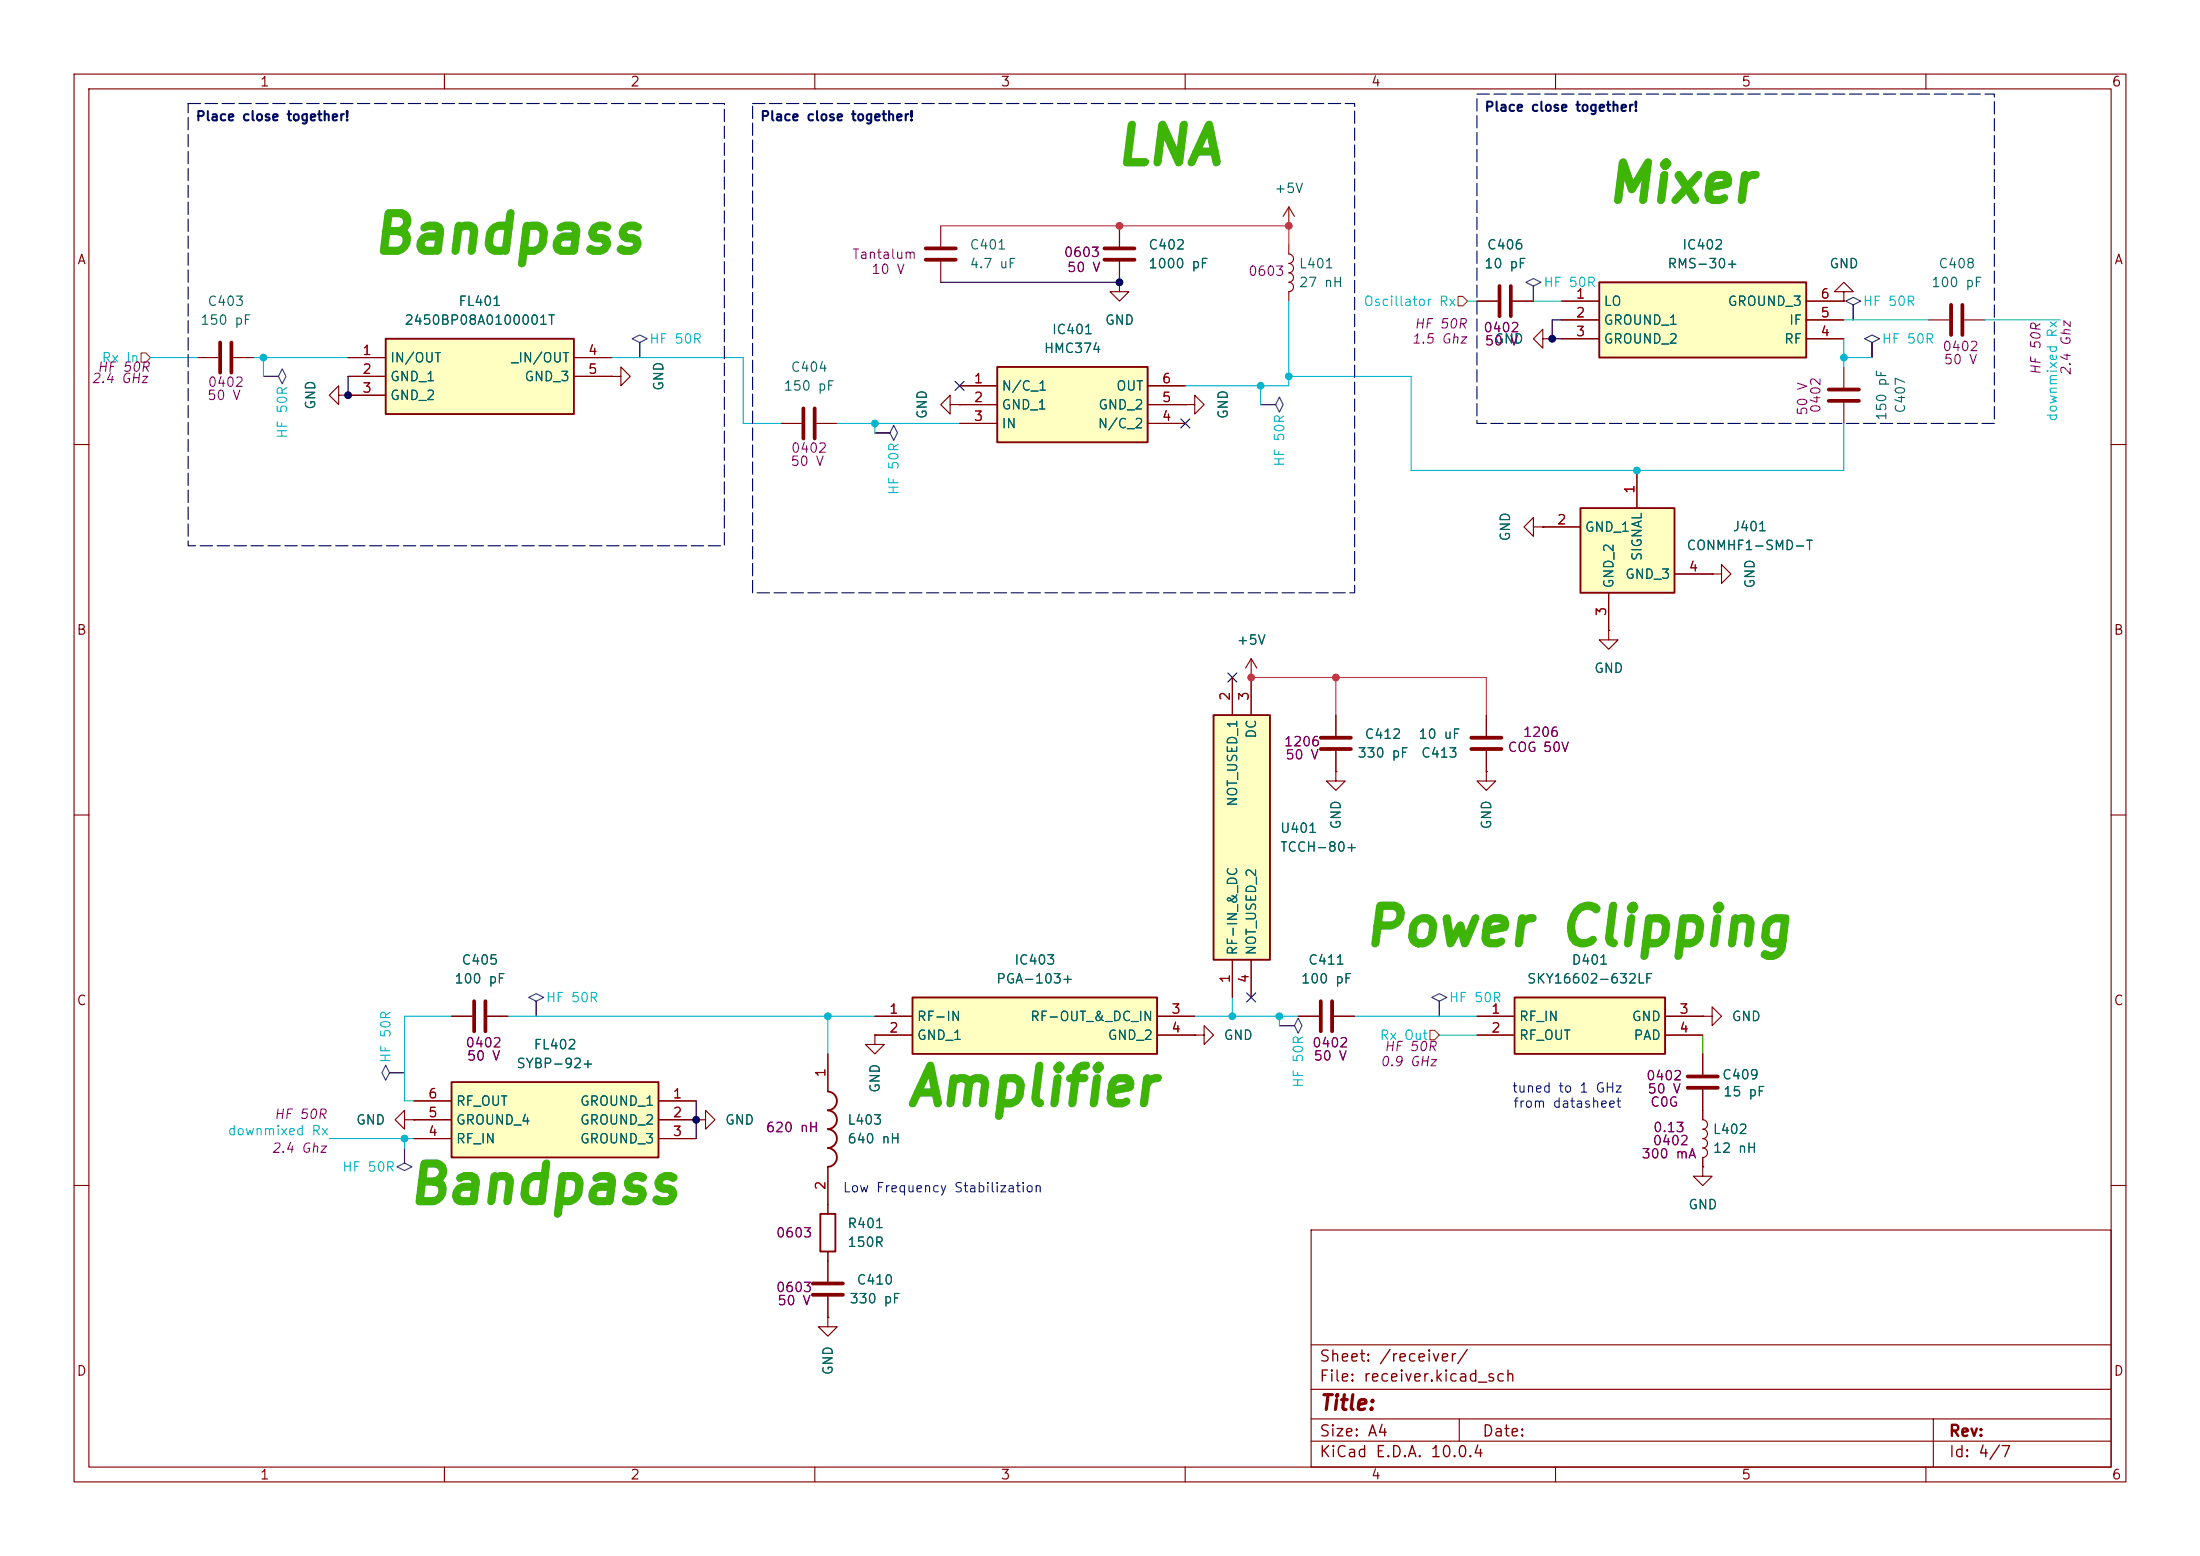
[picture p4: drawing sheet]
<svg xmlns="http://www.w3.org/2000/svg" width="297mm" height="210mm" viewBox="0 0 297 210" stroke-linecap="round" stroke-linejoin="round" font-family="sans-serif">
<g fill="none" stroke="#840000" stroke-width=".15">
<path d="M10 10h277v190h-277zM12 12h273v186h-273zM60 10v2M110 10v2M160 10v2M210 10v2M260 10v2M151.1 38.1v1.3h-1.2l1.2 1.2 1.3-1.2h-1.3M151.1 38.1h.1M174 33v1.3a.63 .63 0 0 1 .6 .6 .63 .63 0 0 1-.6 .7M174 35.6a.63 .63 0 0 1 .6 .6 .63 .63 0 0 1-.6 .6 .64 .64 0 0 1 .6 .7 .64 .64 0 0 1-.6 .6 .64 .64 0 0 1 .6 .6 .64 .64 0 0 1-.6 .7M174 39.4v1.2"/>
<path d="M199.4 40.6h2.8M204.2 40.6h2.8M208.3 45.7v1.3l-1.3-1.3 1.3-1.2v1.2h1.2M209.5 45.7h.1M10 60h2M285 60h2M10 110h2M285 110h2M10 160h2M177 166h108v32h-108zM285 160h2M60 198v2"/>
<path d="M110 198v2M160 198v2M177 194.5h108M177 191.5h108M177 187.5h108M177 181.5h108M197 191.5v3M210 198v2M260 198v2M261 191.5v6.5"/>
</g>
<path d="M202.4 38.6v4.1M204 38.6v4.1" fill="none" stroke="#840000" stroke-width=".51"/>
<path d="M163.8 96.5h7.6v33h-7.6z" fill="#ffffc2"/>
<path d="M163.8 96.5h7.6v33h-7.6z" fill="none" stroke="#840000" stroke-width=".25"/>
<g fill="none" stroke="#840000" stroke-width=".15">
<path d="M160 54.6h1.3v1.3l1.3-1.3-1.3-1.3v1.3M160 54.6h.1M166.4 91.4v5.1M168.9 91.4h.1M168.9 88.9v7.6M168.9 88.9l-.8 1.3M168.9 88.9l.8 1.3M180.3 96.5v2.8M200.7 96.5v2.8M180.3 104.1v1.3h1.3l-1.3 1.3-1.2-1.3h1.2M180.3 104.1h.1M180.3 101.3v2.8"/>
<path d="M200.7 104.1v1.3h1.2l-1.2 1.3-1.3-1.3h1.3M200.7 104.1h.1M200.7 101.3v2.8M118.1 139.7v1.3h1.3l-1.3 1.2-1.3-1.2h1.3M118.1 139.7h.1M161.3 139.7h1.3v-1.3l1.2 1.3-1.2 1.3v-1.3M161.3 139.7h.1M166.4 129.5v5.1M168.9 129.5v5.1M175.3 137.2h2.8M180.1 137.2h2.8"/>
</g>
<path d="M178.3 99.6h4.1M198.6 99.6h4.1M178.3 101.1h4.1M198.6 101.1h4.1M178.3 135.1v4.1M179.8 135.1v4.1" fill="none" stroke="#840000" stroke-width=".51"/>
<path d="M123.2 134.6h33v7.6h-33z" fill="#ffffc2"/>
<path d="M123.2 134.6h33v7.6h-33z" fill="none" stroke="#840000" stroke-width=".25"/>
<path d="M174 30.5h.1M174 27.9l-.8 1.3M174 27.9l.8 1.3M174 27.9v2.6M118.1 137.2h5.1M118.1 139.7h5.1M156.2 137.2h5.1M156.2 139.7h5.1M111.8 170.2v2.8M111.8 175v2.8" fill="none" stroke="#840000" stroke-width=".15"/>
<path d="M109.7 173.2h4.1M109.7 174.8h4.1" fill="none" stroke="#840000" stroke-width=".51"/>
<path d="M61 146.1h27.9v10.1h-27.9z" fill="#ffffc2"/>
<path d="M61 146.1h27.9v10.1h-27.9zM111.8 147.3a1.27 1.27 0 0 1 1.2 1.3 1.27 1.27 0 0 1-1.2 1.3 1.27 1.27 0 0 1 1.2 1.2 1.27 1.27 0 0 1-1.2 1.3 1.27 1.27 0 0 1 1.2 1.3 1.27 1.27 0 0 1-1.2 1.2 1.27 1.27 0 0 1 1.2 1.3 1.27 1.27 0 0 1-1.2 1.3M110.7 163.8h2.1v5.1h-2.1z" fill="none" stroke="#840000" stroke-width=".25"/>
<g fill="none" stroke="#840000" stroke-width=".15">
<path d="M151.1 30.5v2.8M151.1 35.3v2.8M248.9 39.4h1.3l-1.3-1.3-1.3 1.3h1.3v1.2M105.4 57.2h2.8M110.2 57.2h2.8M128.3 54.6v1.3l-1.3-1.3 1.3-1.3v1.3h1.2M129.5 54.6h.1M248.9 40.6h.1M260.3 43.2h2.8M265.2 43.2h2.8M55.9 148.6h5.1M55.9 151.1h5.1"/>
<path d="M55.9 153.7h5.1M88.9 148.6h5.1M88.9 151.1h5.1M88.9 153.7h5.1M111.8 142.2v5.1M111.8 157.5v6.3M111.8 168.9v1.3"/>
</g>
<path d="M149.1 35.1h4.1M149.1 33.5h4.1M108.5 55.1v4.1M110 55.1v4.1M263.4 41.1v4.1M264.9 41.1v4.1" fill="none" stroke="#840000" stroke-width=".51"/>
<path d="M215.9 38.1h27.9v10.2h-27.9z" fill="#ffffc2"/>
<path d="M215.9 38.1h27.9v10.2h-27.9z" fill="none" stroke="#840000" stroke-width=".25"/>
<g fill="none" stroke="#840000" stroke-width=".15">
<path d="M45.7 53.3v-1.2l-1.3 1.2 1.3 1.3v-1.3h1.3M47 53.3h.1M210.8 40.6h5.1M210.8 43.2h5.1M210.8 45.7h5.1M243.8 40.6h5.1M243.8 43.2h5.1M243.8 45.7h5.1M248.9 49.5v2.8M248.9 54.4v2.8M61 137.2h2.8M65.8 137.2h2.8"/>
<path d="M54.6 151.1v-1.2l-1.3 1.2 1.3 1.3v-1.3h1.3M55.9 151.1h.1M94 151.1h1.2v-1.2l1.3 1.2-1.3 1.3v-1.3M94 151.1h.1M111.8 177.8v1.3h1.2l-1.2 1.2-1.3-1.2h1.3M111.8 177.8h.1"/>
</g>
<path d="M246.9 52.6h4.1M246.9 54.1h4.1M64 135.1v4.1M65.5 135.1v4.1" fill="none" stroke="#840000" stroke-width=".51"/>
<path d="M52.1 45.7h25.4v10.2h-25.4z" fill="#ffffc2"/>
<path d="M52.1 45.7h25.4v10.2h-25.4z" fill="none" stroke="#840000" stroke-width=".25"/>
<path d="M47 48.3h5.1M47 50.8h5.1M47 53.3h5.1M77.5 48.3h5M77.5 50.8h5M82.5 50.8h1.3v1.3l1.3-1.3-1.3-1.3v1.3M82.5 50.8h.1" fill="none" stroke="#840000" stroke-width=".15"/>
<path d="M134.6 49.5h20.3v10.2h-20.3z" fill="#ffffc2"/>
<path d="M134.6 49.5h20.3v10.2h-20.3z" fill="none" stroke="#840000" stroke-width=".25"/>
<path d="M127 30.5v2.8M127 35.3v2.8M26.7 48.3h2.8M31.5 48.3h2.8M129.5 52.1h5.1M129.5 54.6h5.1M129.5 57.2h5.1M154.9 52.1h5.1M154.9 54.6h5.1M154.9 57.2h5.1" fill="none" stroke="#840000" stroke-width=".15"/>
<path d="M125 33.5h4M125 35.1h4M29.7 46.2v4.1M31.2 46.2v4.1" fill="none" stroke="#840000" stroke-width=".51"/>
<path d="M204.5 134.6h20.3v7.6h-20.3z" fill="#ffffc2"/>
<path d="M204.5 134.6h20.3v7.6h-20.3z" fill="none" stroke="#840000" stroke-width=".25"/>
<path d="M199.4 137.2h5.1M199.4 139.7h5.1M224.8 137.2h5.1M224.8 139.7h5.1M229.9 137.2h1.2v-1.3l1.3 1.3-1.3 1.2v-1.2M229.9 137.2h.1" fill="none" stroke="#840000" stroke-width=".15"/>
<path d="M213.4 68.6h12.7v11.4h-12.7z" fill="#ffffc2"/>
<path d="M213.4 68.6h12.7v11.4h-12.7z" fill="none" stroke="#840000" stroke-width=".25"/>
<g fill="none" stroke="#840000" stroke-width=".15">
<path d="M151.1 38.1h.1M151.1 30.5v2.8M151.1 35.3v2.8M47 53.3h.1M47 48.3h5.1M47 50.8h5.1M47 53.3h5.1M77.5 48.3h5M77.5 50.8h5M82.5 50.8h.1M129.5 54.6h.1M129.5 52.1h5.1"/>
<path d="M129.5 54.6h5.1M129.5 57.2h5.1M154.9 52.1h5.1M154.9 54.6h5.1M154.9 57.2h5.1M160 54.6h.1M199.4 40.6h2.8M204.2 40.6h2.8M209.5 45.7h.1M210.8 40.6h5.1M210.8 43.2h5.1M210.8 45.7h5.1"/>
<path d="M243.8 40.6h5.1M243.8 43.2h5.1M243.8 45.7h5.1M248.9 40.6h.1M207 71.1v1.3l-1.3-1.3 1.3-1.2v1.2h1.3M208.3 71.1h.1M208.3 71.1h5.1M221 63.5v5.1M226.1 77.5h5M231.1 77.5h1.3v1.2l1.3-1.2-1.3-1.3v1.3M231.1 77.5h.1M166.4 91.4v5.1"/>
<path d="M168.9 91.4h.1M168.9 91.4v5.1M180.3 96.5v2.8M200.7 96.5v2.8M217.2 85.1v1.3h-1.3l1.3 1.2 1.2-1.2h-1.2M217.2 85.1h.1M217.2 80v5.1M180.3 104.1h.1M180.3 101.3v2.8M200.7 104.1h.1M200.7 101.3v2.8M61 137.2h2.8"/>
<path d="M65.8 137.2h2.8M118.1 139.7h.1M118.1 137.2h5.1M118.1 139.7h5.1M156.2 137.2h5.1M156.2 139.7h5.1M161.3 139.7h.1M166.4 129.5v5.1M168.9 129.5v5.1M175.3 137.2h2.8M180.1 137.2h2.8M199.4 137.2h5.1"/>
<path d="M199.4 139.7h5.1M224.8 137.2h5.1M224.8 139.7h5.1M229.9 137.2h.1M55.9 151.1h.1M55.9 148.6h5.1M55.9 151.1h5.1M55.9 153.7h5.1M88.9 148.6h5.1M88.9 151.1h5.1M88.9 153.7h5.1M94 151.1h.1"/>
<path d="M111.8 142.2v5.1M111.8 157.5v6.3M229.9 157.5v1.3h1.2l-1.2 1.2-1.3-1.2h1.3M229.9 157.5h.1M229.9 147.1v4a.64 .64 0 0 1 .6 .7 .64 .64 0 0 1-.6 .6 .64 .64 0 0 1 .6 .6 .64 .64 0 0 1-.6 .7 .64 .64 0 0 1 .6 .6 .64 .64 0 0 1-.6 .6 .64 .64 0 0 1 .6 .7 .64 .64 0 0 1-.6 .6M229.9 142.2v2.8M229.9 156.2v1.3M111.8 177.8h.1M111.8 168.9v4.1M111.8 175v2.8"/>
</g>
<path d="M227.8 145.3h4.1M227.8 146.8h4.1" fill="none" stroke="#840000" stroke-width=".51"/>
<path d="M206 38.1l1-.5 1 .5-1 .5v2v-2zM35.6 50.8h2l.5-1 .5 1-.5 1-.5-1zM85.3 45.7l1.1-.5 1 .5-1 .5v2.1v-2.1zM118.1 58.4h2l.5-1 .6 1-.6 1-.5-1zM170.2 54.6h2l.5-1 .5 1-.5 1-.5-1zM249.2 40.6l1-.5 1 .5-1 .5v2.1v-2.1zM251.7 45.7l1-.5 1 .5-1 .5v2.1v-2.1zM71.4 134.6l1-.5 1 .5-1 .5v2.1v-2.1zM172.7 138.4h2.1l.5-1 .5 1-.5 1-.5-1zM193.3 134.6l1-.5 1 .5-1 .5v2.1v-2.1zM52.1 143.8l.5 1h2h-2l-.5 1-.5-1zM54.6 154.9v2.1l1 .5-1 .5-1-.5 1-.5z" fill="none" stroke="#484848" stroke-width=".15"/>
<path d="M19 47.6h.7l.6 .7-.6 .6h-.7zM196.8 40h.7l.6 .6-.6 .7h-.7zM193 139.1h.7l.6 .6-.6 .6h-.7z" fill="none" stroke="#725600" stroke-width=".15"/>
<g fill="none" stroke="#06b5ce" stroke-width=".15">
<path d="M20.3 48.3h6.4M34.3 48.3h12.7M35.6 48.3v2.5M82.5 48.3h17.8v8.9h5.1M113 57.2h16.5M118.1 57.2v1.2M170.2 52.1v2.5M174 40.6v11.5h-14M174 50.8h16.5v12.7h58.4v-6.3M198.1 40.6h1.3M207 40.6h3.8M248.9 48.3h3.8"/>
<path d="M248.9 45.7v3.8M248.9 43.2h11.4M268 43.2h10.1M61 137.2h-6.4v11.4h1.3M68.6 137.2h49.5M111.8 137.2v5M161.3 137.2h14M166.4 134.6v2.6M172.7 137.2v1.2M182.9 137.2h16.5M194.3 139.7h5.1M44.4 153.7h11.5"/>
<path d="M54.6 153.7v1.2"/>
</g>
<path d="M127 30.5h47v2.5M168.9 91.4h31.8v5.1M180.3 91.4v5.1" fill="none" stroke="#ff302e" stroke-width=".15"/>
<path d="M127 38.1h24.1M47 50.8v2.5M210.8 43.2h-1.3v2.5h1.3M94 148.6v5.1" fill="none" stroke="#000" stroke-width=".15"/>
<path d="M229.9 139.7v2.5" fill="none" stroke="#009600" stroke-width=".15"/>
<path d="M128.9 51.5l1.2 1.2M130.1 51.5l-1.2 1.2M159.4 56.5l1.2 1.3M160.6 56.5l-1.2 1.3M165.8 90.8l1.2 1.2M167 90.8l-1.2 1.2M168.3 134l1.2 1.2M169.5 134l-1.2 1.2" fill="none" stroke="#000084" stroke-width=".15"/>
<path d="M25.4 14h72.4v59.7h-72.4zM101.6 14h81.3v66h-81.3zM199.4 12.7h69.8v44.5h-69.8z" fill="none" stroke="#000a63" stroke-width=".15" stroke-dasharray="1.7 .6"/>
<g fill="#06b5ce" stroke="#06b5ce" stroke-width=".14">
<circle cx="166.4" cy="137.2" r=".46"/>
<circle cx="172.7" cy="137.2" r=".46"/>
<circle cx="170.2" cy="52.1" r=".46"/>
<circle cx="174" cy="50.8" r=".46"/>
<circle cx="248.9" cy="48.3" r=".46"/>
<circle cx="221" cy="63.5" r=".46"/>
<circle cx="118.1" cy="57.2" r=".46"/>
<circle cx="35.6" cy="48.3" r=".46"/>
<circle cx="111.8" cy="137.2" r=".46"/>
<circle cx="54.6" cy="153.7" r=".46"/>
</g>
<g fill="#ff302e" stroke="#ff302e" stroke-width=".14">
<circle cx="168.9" cy="91.4" r=".46"/>
<circle cx="180.3" cy="91.4" r=".46"/>
<circle cx="174" cy="30.5" r=".46"/>
<circle cx="151.1" cy="30.5" r=".46"/>
</g>
<g fill="#000" stroke="#000" stroke-width=".14">
<circle cx="151.1" cy="38.1" r=".46"/>
<circle cx="47" cy="53.3" r=".46"/>
<circle cx="209.5" cy="45.7" r=".46"/>
<circle cx="94" cy="151.1" r=".46"/>
</g>
<g font-size="5.1" fill="#3eb404">
<text x="150.2" y="23.4">LNA</text>
<text x="216.5" y="28.5">Mixer</text>
<text x="49.9" y="35.4">Bandpass</text>
<text x="183.8" y="128.9">Power Clipping</text>
<text x="122.1" y="150.4">Amplifier</text>
<text x="54.7" y="163.7">Bandpass</text>
</g>
<text font-size="2" fill="#840000" x="178" y="190.8">Title:</text>
<g font-size="1.5" fill="#840000">
<text x="178" y="184.2">Sheet: /receiver/</text>
<text x="178" y="186.9">File: receiver.kicad_sch</text>
<text x="178" y="197.1">KiCad E.D.A. 10.0.4</text>
<text x="178" y="194.3">Size: A4</text>
<text x="200" y="194.3">Date:</text>
<text x="263" y="194.3">Rev:</text>
<text x="263" y="197.1">Id: 4/7</text>
</g>
<g font-size="1.3" fill="#840000">
<text x="35" y="12">1</text>
<text x="85" y="12">2</text>
<text x="135" y="12">3</text>
<text x="185" y="12">4</text>
<text x="235" y="12">5</text>
<text x="285" y="12">6</text>
<text x="10.3" y="36">A</text>
<text x="285.3" y="36">A</text>
<text x="10.3" y="86">B</text>
<text x="285.3" y="86">B</text>
<text x="10.3" y="136">C</text>
<text x="285.3" y="136">C</text>
<text x="10.3" y="186">D</text>
<text x="285.3" y="186">D</text>
<text x="35" y="200">1</text>
<text x="85" y="200">2</text>
<text x="135" y="200">3</text>
<text x="185" y="200">4</text>
<text x="235" y="200">5</text>
<text x="285" y="200">6</text>
</g>
<g font-size="1.3" fill="#000a63">
<text x="26.4" y="16.6">Place close together!</text>
<text x="102.6" y="16.6">Place close together!</text>
<text x="200.3" y="15.4">Place close together!</text>
</g>
<g font-size="1.3" fill="#006464">
<text x="172" y="26.4">+5V</text>
<text x="130.8" y="34">C401</text>
<text x="154.9" y="34">C402</text>
<text x="200.6" y="34">C406</text>
<text x="227" y="34">IC402</text>
<text x="27.9" y="41.6">C403</text>
<text x="61.8" y="41.6">FL401</text>
<text x="130.8" y="36.5">4.7 uF</text>
<text x="154.9" y="36.5">1000 pF</text>
<text x="175.3" y="39.1">27 nH</text>
<text x="175.3" y="36.5">L401</text>
<text x="200.3" y="36.5">10 pF</text>
<text x="216.4" y="41.6">LO</text>
<text x="225" y="36.5">RMS-30+</text>
<text x="233.2" y="41.6">GROUND_3</text>
<text x="246.9" y="36.5">GND</text>
<text x="260.6" y="39.1">100 pF</text>
<text x="261.6" y="36.5">C408</text>
<text x="27" y="44.2">150 pF</text>
<text x="54.5" y="44.2">2450BP08A0100001T</text>
<text x="140.8" y="48">HMC374</text>
<text x="141.9" y="45.4">IC401</text>
<text x="149.1" y="44.2">GND</text>
<text x="201.7" y="46.7">GND</text>
<text x="216.4" y="44.2">GROUND_1</text>
<text x="216.4" y="46.7">GROUND_2</text>
<text x="240.8" y="46.7">RF</text>
<text x="241.4" y="44.2">IF</text>
<text x="52.6" y="49.2">IN/OUT</text>
<text x="52.6" y="51.8">GND_1</text>
<text x="68.9" y="49.2">_IN/OUT</text>
<text x="70.7" y="51.8">GND_3</text>
<text x="89.9" y="52.8" transform="rotate(-90 89.9 52.8)">GND</text>
<text x="105.7" y="53">150 pF</text>
<text x="106.7" y="50.5">C404</text>
<text x="135.1" y="53">N/C_1</text>
<text x="150.6" y="53">OUT</text>
<text x="42.9" y="55.4" transform="rotate(-90 42.9 55.4)">GND</text>
<text x="52.6" y="54.3">GND_2</text>
<text x="125.4" y="56.6" transform="rotate(-90 125.4 56.6)">GND</text>
<text x="135.1" y="55.6">GND_1</text>
<text x="135.1" y="58.1">IN</text>
<text x="148.1" y="58.1">N/C_2</text>
<text x="148.2" y="55.6">GND_2</text>
<text x="166.1" y="56.6" transform="rotate(-90 166.1 56.6)">GND</text>
<text x="255" y="56.9" transform="rotate(-90 255 56.9)">150 pF</text>
<text x="257.5" y="55.9" transform="rotate(-90 257.5 55.9)">C407</text>
<text x="204.2" y="73.2" transform="rotate(-90 204.2 73.2)">GND</text>
<text x="213.9" y="72.1">GND_1</text>
<text x="222" y="75.8" transform="rotate(-90 222 75.8)">SIGNAL</text>
<text x="227.6" y="74.6">CONMHF1-SMD-T</text>
<text x="233.8" y="72">J401</text>
<text x="218.1" y="79.5" transform="rotate(-90 218.1 79.5)">GND_2</text>
<text x="219.3" y="78.4">GND_3</text>
<text x="237.2" y="79.5" transform="rotate(-90 237.2 79.5)">GND</text>
<text x="166.9" y="87.3">+5V</text>
<text x="215.1" y="91.1">GND</text>
<text x="169.9" y="99.8" transform="rotate(-90 169.9 99.8)">DC</text>
<text x="184.1" y="100">C412</text>
<text x="191.4" y="100">10 uF</text>
<text x="183.2" y="102.6">330 pF</text>
<text x="191.8" y="102.6">C413</text>
<text x="167.3" y="109" transform="rotate(-90 167.3 109)">NOT_USED_1</text>
<text x="172.7" y="112.7">U401</text>
<text x="181.3" y="112" transform="rotate(-90 181.3 112)">GND</text>
<text x="201.6" y="112" transform="rotate(-90 201.6 112)">GND</text>
<text x="172.7" y="115.3">TCCH-80+</text>
<text x="62.2" y="130.5">C405</text>
<text x="136.8" y="130.5">IC403</text>
<text x="167.3" y="129" transform="rotate(-90 167.3 129)">RF-IN_&amp;_DC</text>
<text x="169.9" y="129" transform="rotate(-90 169.9 129)">NOT_USED_2</text>
<text x="176.5" y="130.5">C411</text>
<text x="212.1" y="130.5">D401</text>
<text x="61.3" y="133.1">100 pF</text>
<text x="134.4" y="133.1">PGA-103+</text>
<text x="175.6" y="133.1">100 pF</text>
<text x="206.1" y="133.1">SKY16602-632LF</text>
<text x="72" y="141.9">FL402</text>
<text x="123.7" y="138.1">RF-IN</text>
<text x="123.7" y="140.7">GND_1</text>
<text x="139" y="138.1">RF-OUT_&amp;_DC_IN</text>
<text x="149.5" y="140.7">GND_2</text>
<text x="165.1" y="140.7">GND</text>
<text x="205" y="138.1">RF_IN</text>
<text x="205" y="140.7">RF_OUT</text>
<text x="220.2" y="138.1">GND</text>
<text x="220.5" y="140.7">PAD</text>
<text x="233.7" y="138.1">GND</text>
<text x="61.5" y="149.6">RF_OUT</text>
<text x="69.6" y="144.5">SYBP-92+</text>
<text x="78.2" y="149.6">GROUND_1</text>
<text x="119.1" y="147.6" transform="rotate(-90 119.1 147.6)">GND</text>
<text x="232.4" y="146">C409</text>
<text x="232.5" y="148.3">15 pF</text>
<text x="48" y="152.1">GND</text>
<text x="61.5" y="154.6">RF_IN</text>
<text x="61.5" y="152.1">GROUND_4</text>
<text x="78.2" y="152.1">GROUND_2</text>
<text x="78.2" y="154.6">GROUND_3</text>
<text x="97.8" y="152.1">GND</text>
<text x="114.3" y="152.1">L403</text>
<text x="114.3" y="154.6">640 nH</text>
<text x="231.1" y="155.9">12 nH</text>
<text x="231.1" y="153.4">L402</text>
<text x="114.3" y="166.1">R401</text>
<text x="227.8" y="163.5">GND</text>
<text x="114.3" y="168.6">150R</text>
<text x="115.6" y="173.7">C410</text>
<text x="114.6" y="176.2">330 pF</text>
<text x="112.7" y="185.7" transform="rotate(-90 112.7 185.7)">GND</text>
</g>
<g font-size="1.3" fill="#840084">
<text x="115" y="35.3">Tantalum</text>
<text x="143.5" y="35">0603</text>
<text x="117.5" y="37.3">10 V</text>
<text x="144" y="37">50 V</text>
<text x="168.4" y="37.5">0603</text>
<text x="190.5" y="46.7">1.5 Ghz</text>
<text x="190.8" y="44.7">HF 50R</text>
<text x="200.2" y="45.2">0402</text>
<text x="200.4" y="46.9">50 V</text>
<text x="262.1" y="47.7">0402</text>
<text x="12.2" y="52">2.4 GHz</text>
<text x="13" y="50.5">HF 50R</text>
<text x="28" y="52.5">0402</text>
<text x="262.3" y="49.5">50 V</text>
<text x="275.8" y="50.7" transform="rotate(-90 275.8 50.7)">HF 50R</text>
<text x="279.9" y="50.8" transform="rotate(-90 279.9 50.8)">2.4 Ghz</text>
<text x="27.9" y="54.3">50 V</text>
<text x="244.3" y="56.2" transform="rotate(-90 244.3 56.2)">50 V</text>
<text x="246.1" y="55.9" transform="rotate(-90 246.1 55.9)">0402</text>
<text x="106.6" y="63.2">50 V</text>
<text x="106.7" y="61.4">0402</text>
<text x="173.2" y="101">1206</text>
<text x="203.4" y="101.8">COG 50V</text>
<text x="205.5" y="99.8">1206</text>
<text x="173.4" y="102.8">50 V</text>
<text x="62.8" y="141.7">0402</text>
<text x="62.9" y="143.5">50 V</text>
<text x="177.1" y="141.7">0402</text>
<text x="177.2" y="143.5">50 V</text>
<text x="186.8" y="142.2">HF 50R</text>
<text x="186.2" y="144.2">0.9 GHz</text>
<text x="222.1" y="146.1">0402</text>
<text x="222.3" y="147.9">50 V</text>
<text x="222.7" y="149.7">C0G</text>
<text x="36.5" y="155.9">2.4 Ghz</text>
<text x="36.9" y="151.3">HF 50R</text>
<text x="103.3" y="153.1">620 nH</text>
<text x="223" y="154.9">0402</text>
<text x="223.1" y="153.1">0.13</text>
<text x="221.5" y="156.7">300 mA</text>
<text x="104.7" y="167.3">0603</text>
<text x="104.7" y="174.7">0603</text>
<text x="104.8" y="176.5">50 V</text>
</g>
<g font-size="1.3" fill="#06b5ce">
<text x="184" y="41.6">Oscillator Rx</text>
<text x="208.3" y="39.1">HF 50R</text>
<text x="251.4" y="41.6">HF 50R</text>
<text x="87.6" y="46.7">HF 50R</text>
<text x="253.9" y="46.7">HF 50R</text>
<text x="13.6" y="49.2">Rx In</text>
<text x="39.1" y="59.3" transform="rotate(-90 39.1 59.3)">HF 50R</text>
<text x="278" y="57" transform="rotate(-90 278 57)">downmixed Rx</text>
<text x="173.7" y="63.1" transform="rotate(-90 173.7 63.1)">HF 50R</text>
<text x="121.6" y="66.9" transform="rotate(-90 121.6 66.9)">HF 50R</text>
<text x="73.6" y="135.6">HF 50R</text>
<text x="195.5" y="135.6">HF 50R</text>
<text x="53" y="143.6" transform="rotate(-90 53 143.6)">HF 50R</text>
<text x="186.2" y="140.7">Rx Out</text>
<text x="176.2" y="146.9" transform="rotate(-90 176.2 146.9)">HF 50R</text>
<text x="30.6" y="153.5">downmixed Rx</text>
<text x="46.1" y="158.5">HF 50R</text>
</g>
<g font-size="1.3" fill="#a90000">
<text x="212.7" y="40.6">1</text>
<text x="245.7" y="40.6">6</text>
<text x="212.7" y="43.2">2</text>
<text x="212.7" y="45.7">3</text>
<text x="245.7" y="45.7">4</text>
<text x="245.7" y="43.2">5</text>
<text x="48.8" y="48.2">1</text>
<text x="48.8" y="50.8">2</text>
<text x="48.8" y="53.3">3</text>
<text x="79.3" y="48.2">4</text>
<text x="79.3" y="50.8">5</text>
<text x="131.4" y="52">1</text>
<text x="156.8" y="52">6</text>
<text x="131.4" y="54.6">2</text>
<text x="131.4" y="57.1">3</text>
<text x="156.8" y="57.1">4</text>
<text x="156.8" y="54.6">5</text>
<text x="210.1" y="71.1">2</text>
<text x="221" y="66.7" transform="rotate(-90 221 66.7)">1</text>
<text x="227.9" y="77.4">4</text>
<text x="217.1" y="83.3" transform="rotate(-90 217.1 83.3)">3</text>
<text x="166.3" y="94.7" transform="rotate(-90 166.3 94.7)">2</text>
<text x="168.9" y="94.7" transform="rotate(-90 168.9 94.7)">3</text>
<text x="119.9" y="137.1">1</text>
<text x="158" y="137.1">3</text>
<text x="166.3" y="132.8" transform="rotate(-90 166.3 132.8)">1</text>
<text x="168.9" y="132.8" transform="rotate(-90 168.9 132.8)">4</text>
<text x="201.2" y="137.1">1</text>
<text x="226.6" y="137.1">3</text>
<text x="119.9" y="139.7">2</text>
<text x="158" y="139.7">4</text>
<text x="201.2" y="139.7">2</text>
<text x="226.6" y="139.7">4</text>
<text x="57.7" y="148.6">6</text>
<text x="90.7" y="148.6">1</text>
<text x="111.7" y="145.5" transform="rotate(-90 111.7 145.5)">1</text>
<text x="57.7" y="153.6">4</text>
<text x="57.7" y="151.1">5</text>
<text x="90.7" y="151.1">2</text>
<text x="90.7" y="153.6">3</text>
<text x="111.7" y="160.7" transform="rotate(-90 111.7 160.7)">2</text>
</g>
<g font-size="1.3" fill="#0000c2">
<text x="204" y="147.8">tuned to 1 GHz</text>
<text x="204.2" y="149.8">from datasheet</text>
<text x="113.7" y="161.2">Low Frequency Stabilization</text>
</g>
</svg>
